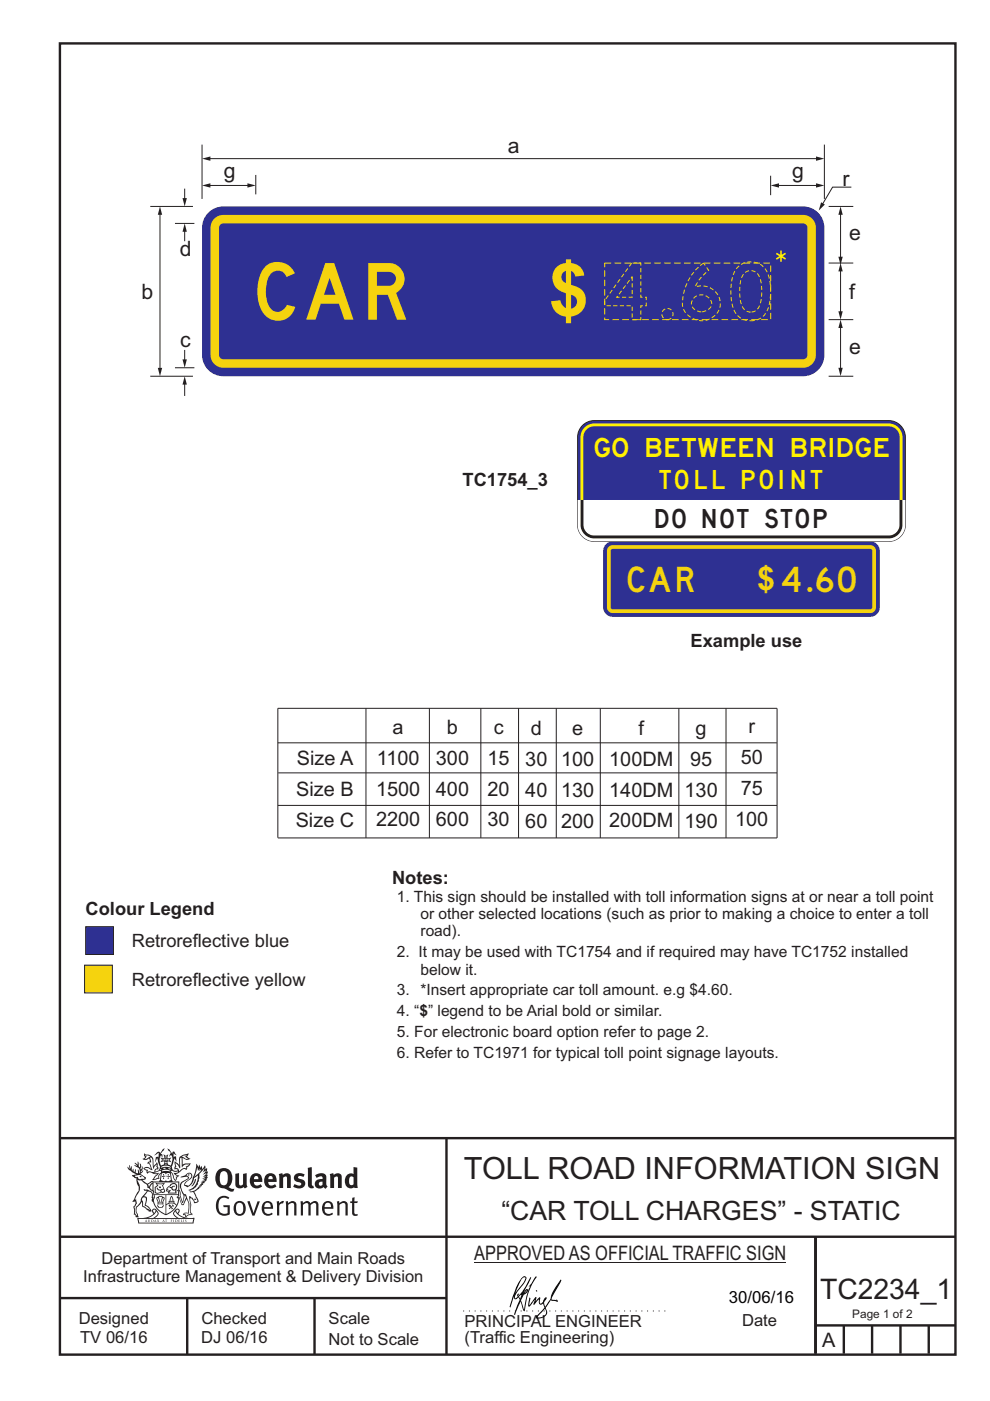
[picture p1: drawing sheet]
<svg xmlns="http://www.w3.org/2000/svg" width="210mm" height="297mm" viewBox="0 0 210 297" stroke-linecap="round" stroke-linejoin="round" font-family="sans-serif">
<g fill="none" stroke="#231f20" stroke-width=".51">
<path d="M12.7 9.2h190v278h-190zM12.7 241.3h189.9M94.7 241.4v45.8M12.7 275.2h82M12.7 262.2h190.1M39.7 275.2v12M66.7 275.2v12M173 262.2v24.8M173 281h29.7M179 281v6M185 281v6M191 281v6"/>
<path d="M197 281v6"/>
</g>
<path d="M100.6 267.7h66.2" fill="none" stroke="#231f20" stroke-width=".21"/>
<g fill="#231f20">
<path d="M47 248.5a2.55 2.55 0 0 0 0 2.7l.3 .1a.81 .81 0 0 0 1-.9v-.6a1.04 1.04 0 0 0-1.1-1.5zM46.3 248.1a1.82 1.82 0 0 1 2.1-.2 1.82 1.82 0 0 1 .9 1.9 2.29 2.29 0 0 1-.8 1.9l.7 .3h.5l-.2 .6a2.87 2.87 0 0 1-2-.7 2.12 2.12 0 0 1-1.7-3.1z" fill-rule="evenodd"/>
<path d="M49.9 248.9l.8-.2v2a.46 .46 0 0 0 .2 .6 .46 .46 0 0 0 .7-.2v-2.2l.7-.2v2.4l.2 .5-.6 .4-.2-.3a1.02 1.02 0 0 1-1.2 .2 1.02 1.02 0 0 1-.6-1.1z" fill-rule="evenodd"/>
<path d="M54 249.5l-.1 .5h.9a.49 .49 0 0 0-.2-.6 .49 .49 0 0 0-.6 .1zM53.4 249.2a1.34 1.34 0 0 1 1.6-.3 1.34 1.34 0 0 1 .6 1.5v.2h-1.7a.77 .77 0 0 0 .5 .8 .77 .77 0 0 0 .9-.3l.3 .4a1.59 1.59 0 0 1-2.1 .2 1.59 1.59 0 0 1-.4-2z" fill-rule="evenodd"/>
<path d="M57 249.5l-.1 .5h.9a.49 .49 0 0 0-.2-.6 .49 .49 0 0 0-.6 .1zM56.4 249.2a1.34 1.34 0 0 1 1.6-.3 1.34 1.34 0 0 1 .7 1.5v.2h-1.8a.77 .77 0 0 0 .5 .8 .77 .77 0 0 0 .9-.3l.3 .4a1.59 1.59 0 0 1-2 .2 1.59 1.59 0 0 1-.5-2z" fill-rule="evenodd"/>
<path d="M59.1 248.9l.8-.2 .1 .4a.95 .95 0 0 1 1-.3 .95 .95 0 0 1 .7 .8v2.3h-.8v-2.3a.46 .46 0 0 0-.8 .1v2.2h-.9z" fill-rule="evenodd"/>
<path d="M62.5 249.1a1.75 1.75 0 0 1 2.1-.1l-.2 .5-.6-.2a.43 .43 0 0 0-.6 .3l.4 .3a1.04 1.04 0 0 1 1.2 1.2 1.04 1.04 0 0 1-1.4 .9l-1.2-.4 .3-.6 1 .4 .4-.4a.88 .88 0 0 0-1-.5l-.4-.2-.1-.4z" fill-rule="evenodd"/>
<path d="M65.3 247.6l.8-.2 .1 3.8 .2 .2 .2 .5a.88 .88 0 0 1-1-.1 .88 .88 0 0 1-.3-1z" fill-rule="evenodd"/>
<path d="M67.8 250.6a.43 .43 0 0 0-.1 .7 .43 .43 0 0 0 .7-.1v-.7zM66.8 249.2a1.7 1.7 0 0 1 2.4 .1v1.8l.3 .4-.4 .5-.5-.3a1.03 1.03 0 0 1-1.7-.2 1.03 1.03 0 0 1 .8-1.5h.7v-.4a.8 .8 0 0 0-1.2 .1z" fill-rule="evenodd"/>
<path d="M69.9 248.9l.8-.2 .1 .4a.95 .95 0 0 1 1-.3 .95 .95 0 0 1 .7 .8v2.3h-.8v-2.3a.46 .46 0 0 0-.8 .1v2.2h-.8z" fill-rule="evenodd"/>
<path d="M74.3 249.5a1.48 1.48 0 0 0 0 1.7l.4 .1 .3-.2v-1.5l-.3-.2zM75 247.4l.8 .2 .1 4.3h-.7l-.1-.2a1.26 1.26 0 0 1-1.4 0 1.26 1.26 0 0 1-.6-1.3 1.29 1.29 0 0 1 .5-1.3 1.29 1.29 0 0 1 1.4-.2z" fill-rule="evenodd"/>
<path d="M46.4 253.9a1.72 1.72 0 0 1 2.2 0l-.2 .3a1.24 1.24 0 0 0-1.4-.1 1.24 1.24 0 0 0-.7 1.3 1.49 1.49 0 0 0 1.3 2l.7-.2v-1.3h-.9l-.1-.4h1.4v2a1.93 1.93 0 0 1-2.2-.1 1.93 1.93 0 0 1-.7-2.2l.2-.7z" fill-rule="evenodd"/>
<path d="M50.3 255.2a1.65 1.65 0 0 0 .3 2.2 .99 .99 0 0 0 1-1.5 .78 .78 0 0 0-.4-.8 .78 .78 0 0 0-.9 .1zM50 254.9a1.33 1.33 0 0 1 1.6-.1 1.33 1.33 0 0 1 .5 1.5 1.31 1.31 0 0 1-1.3 1.5 1.31 1.31 0 0 1-1.3-1.6l.1-.5z" fill-rule="evenodd"/>
<path d="M52.5 254.7l.4-.1 .9 2.6 .8-2.5h.5l-1.1 3h-.5z" fill-rule="evenodd"/>
<path d="M56.2 255.2l-.2 .7h1.4a.7 .7 0 0 0-.3-.8 .7 .7 0 0 0-.9 .1zM55.9 255a1.22 1.22 0 0 1 1.5-.2 1.22 1.22 0 0 1 .5 1.5h-1.9a.93 .93 0 0 0 .5 1 .93 .93 0 0 0 1.2-.2l.1 .3a1.43 1.43 0 0 1-1.7 .1 1.43 1.43 0 0 1-.6-1.7z" fill-rule="evenodd"/>
<path d="M58.7 254.8l.4-.2 .1 .5 .4-.3 .6-.2-.2 .6a.66 .66 0 0 0-.8 .6v1.9h-.4z" fill-rule="evenodd"/>
<path d="M60.6 254.8l.4-.2 .1 .5a.94 .94 0 0 1 1-.4 .94 .94 0 0 1 .8 .7v2.3h-.5l-.1-2.5a.81 .81 0 0 0-1.2 .3v2.2h-.4z" fill-rule="evenodd"/>
<path d="M63.7 254.7l.5-.1 .1 .5 .4-.3a.78 .78 0 0 1 1.1 .3 .9 .9 0 0 1 1-.5 .9 .9 0 0 1 .7 .8v2.3h-.4l-.1-2.5a.67 .67 0 0 0-1.1 .3v2.2h-.5v-2.4l-.4-.2-.7 .4v2.2h-.5z" fill-rule="evenodd"/>
<path d="M69 255.2l-.2 .7h1.4a.7 .7 0 0 0-.3-.8 .7 .7 0 0 0-.9 .1zM68.7 255a1.22 1.22 0 0 1 1.5-.2 1.22 1.22 0 0 1 .5 1.5h-1.9a.93 .93 0 0 0 .5 1 .93 .93 0 0 0 1.2-.2l.1 .3a1.44 1.44 0 0 1-1.7 .1 1.44 1.44 0 0 1-.6-1.7z" fill-rule="evenodd"/>
<path d="M71.4 254.8l.5-.2 .1 .5a.94 .94 0 0 1 1-.4 .94 .94 0 0 1 .7 .7v2.3h-.4l-.1-2.5a.81 .81 0 0 0-1.2 .3v2.2h-.5z" fill-rule="evenodd"/>
<path d="M74.7 254l.5-.2v.9h.7l-.1 .4h-.7l.1 2.2 .1 .1h.5l.1 .3a.75 .75 0 0 1-1.2-.6v-2h-.4v-.4h.4z" fill-rule="evenodd"/>
<path d="M30.8 244.9l1.1 .3-.9 .5h-.4l.5-.5zM31.8 245.5l.2-.1a2.44 2.44 0 0 1 .4 2l.1 .4 .7-1-.1 .6 .3 .3a.57 .57 0 0 0-.6 .8l-1-.2-.5 .2 .1-.5-.7-.2 .6-.2 1 .5 .1-.1-.6-1.3-.2-.1 .5-.1zM30.7 244.5l-.2 .4 .3 .4-.6 .4a1.04 1.04 0 0 0 1.4-.1l.2 .7h-.4l-.2 .4a.94 .94 0 0 1 .9 1.1l-.2-.1a1.16 1.16 0 0 0-1.5-.1l.3 .4 .4 .2 .1 .5 .2 .2v-.2a.94 .94 0 0 1 1.1 .2h.9l-1.2 1.2a1.13 1.13 0 0 0 1.2-.2l.4-.1-.1-.4 .5-.7a.83 .83 0 0 0-.6 1.1l-.3-.1-.7 .3 1.1-1.4-.5 .2-.5-.1 1.3-.5-.2-.2-.8 .4v-.3l.2-.2 .3 .1 .1-.3-.2-.4v-.6l-.2-.3-.6 .9v-.7a1.42 1.42 0 0 0-1.7-1.8z" fill-rule="evenodd"/>
<path d="M38.5 245.3l.5-.3 .7-.1-.6 .3 .8 .5h-.3zM38.3 245.5h.2l.1 2a1.69 1.69 0 0 1 1.5-.7l-.7 .5 .1 .5a1.1 1.1 0 0 0-1.5 .6l-.1-.5-.2-.2h-.5l.2-.4-.2-.7a1.42 1.42 0 0 1 .8 1.1l.2-.1zM37.1 246.2l.1 1-.2 .3v.5l.6-.1 .1 .2a.96 .96 0 0 1-1.1-.1l-.1 .1a1.06 1.06 0 0 0 1.3 .2v.1a.72 .72 0 0 1-1 .2l.3 .5 .6 .3-.4 .1-.1 .7-.3-.4-.3-1.1-.4-.4 .4 .9a1.54 1.54 0 0 0 .6 1.2l.2-.3a.58 .58 0 0 1 .5-.7l.1-.2h-.3l-.4-.3 .9-.5a.93 .93 0 0 1 1.1-.5l.1 .2 .2-.1 .1-.5a.99 .99 0 0 0 .7-.9l-1.3 .1-.4 .3v-1.5l.9 .4 .8-.3h-.3l-.5-.4 .4-.7-.7 .2a1.46 1.46 0 0 0-1.3 2.1v.4l-.2-.4z" fill-rule="evenodd"/>
<path d="M35.6 248.9l.2 .1-.1 .4h.3l-.3 .1v.5l-.1-.6h-.3l.3-.1z" fill-rule="evenodd"/>
<path d="M34.6 248.9l.2 .1-.1 .3 .4 .1h-.4v.6l-.1-.5-.3-.1h.3z" fill-rule="evenodd"/>
<path d="M34.3 248.8a.57 .57 0 0 1 .9 .2 .57 .57 0 0 1 .9-.2l.2 1.4-.2 .1a.57 .57 0 0 1-.9-.1 .69 .69 0 0 1-1.1 0zM34.2 248.1l-.3 2.1-.2 .4h2.9l-.1-.4-.3-2.1h-.2v.3l-.8-.1-.9 .1 .1-.3z" fill-rule="evenodd"/>
<path d="M34.2 252.4a.3 .3 0 0 0 .6 0 .3 .3 0 0 0-.6 0zM33.3 251l.3 .3-.3 .3a.79 .79 0 0 0 0 1.3l.8-.2-.1-.3a.55 .55 0 0 1-.7-.6h.1l.1 .3 .4 .1 .8-.2-.4-.7 .4-.3-.7 .1zM33 250.7l1.1 .2 .9-.2-.4 .7 .4 1.1a.56 .56 0 0 1-.8 .3l-.2 .1a.73 .73 0 0 1-.9 .1 .73 .73 0 0 1-.3-.9v-.4l.5-.4z" fill-rule="evenodd"/>
<path d="M35.6 251.9l.7-.5a.58 .58 0 0 1 1-.1 .58 .58 0 0 1-.5 .9l-.2-.3a.43 .43 0 0 1 .6-.3v-.1a.57 .57 0 0 0-.8 .2l-.2-.1-.3 .2 .4 .1a.55 .55 0 0 0 .9 .5v.5h-1.3l.3-.4-.1-.2-.6 .1 .2-.2-.2-.1zM35.4 251.8l-.1 .2a.39 .39 0 0 0 .2 .7l.3-.1-.2 .5h1.9l-.1-.8a.86 .86 0 0 0-.1-1.4 .86 .86 0 0 0-1.3 .4z" fill-rule="evenodd"/>
<path d="M36 254.8h.8v.2h-.8zM36.4 253.8l.2 .8h-.4zM36.4 253.5l-.3 .5-.1 .6h-.2v.4l-.7 .4 .1 .2a1.48 1.48 0 0 1 2.2 .1l.2-.1-.6-.5v-.5h-.2l-.1-.6z" fill-rule="evenodd"/>
<path d="M35.8 255.4l.3 .1 .2 .3 .3-.2-.2-.2a.38 .38 0 0 1 .4 .5l-.1-.2-.3 .3 .3 .2-.3 .2-.1-.3-.4 .3-.1-.2 .4-.3-.2-.1-.1 .1z" fill-rule="evenodd"/>
<path d="M34.5 254h.2v.2l-.3 .6h-.1zM33.6 255.3h.9v.2a.55 .55 0 0 1-.8 .4v-.2h-.2zM33.4 254h.2l.2 .8h-.2zM33.6 255h.8l.1 .1-.8 .1zM33.8 253.7h.5l-.2 1.1h-.2zM33.3 253.8l-.1 .3 .3 1.2a.48 .48 0 0 0-.1 .5 .48 .48 0 0 0 .4 .3l.6-.1a.49 .49 0 0 0 .2-.7l.3-1.2-.1-.3a1.42 1.42 0 0 0-1.5 0z" fill-rule="evenodd"/>
<path d="M33.6 251.6h.5l.1 .3h-.4z" fill-rule="evenodd"/>
<path d="M41.3 250.1l.3-.2-.2 .9-.6 .7h-.2l.5-.7z" fill-rule="evenodd"/>
<path d="M39.7 249l.3-.2 .5 .2a.88 .88 0 0 1-.6 1.1 1.22 1.22 0 0 0-.8 1.3l.5 .2a.72 .72 0 0 0 .9-.4l.5-.8 .2-.6 .8-.6v.3a2.85 2.85 0 0 1-2 2.8l.1 .1a2.13 2.13 0 0 0 1.9-1.5l-.1-.2a2.01 2.01 0 0 0 .3-1.8l1.2-1.3-.4 1 .7-.5-.7 1 .8-.4-.8 .8 .7-.1-.9 .5 .8-.1-.8 .4h.7l-.8 .3 .3 .2h-.4l.2 .4-.4-.1 .2 .3h-.4l.1 .3h-.1a2.16 2.16 0 0 1-2 1l.1 .2h.4a.76 .76 0 0 1 .7 .7l.5 1.2-.6 .2a1.45 1.45 0 0 0-1.2-1.3l.3 1.8-.1 1.9 .4 .2a1.07 1.07 0 0 0-1.2 .4v-.3l-.5-.2a.87 .87 0 0 1 1-.1l.1-.7a4.4 4.4 0 0 0-.6-3.1l-.1-.3h-.2a2.16 2.16 0 0 1-.7-2.2l.3-.3 1.2-.8a.55 .55 0 0 0-.4-.7zM37.8 252.4a.76 .76 0 0 1 .3 1.1l.6 1.6 .4-1.7 .2 .1a.61 .61 0 0 1-.1 .9l-.3 .9h-.2l-.7-1.6-.3 .1a1.18 1.18 0 0 0 .1-1.4zM41.8 247.5l.2 .8 .3-.6v.6l.3-.5a1.9 1.9 0 0 1-1.1 1.4l-.3 .3zM38.2 249.6l1.4-.1 .2 .1v.3l-.5 .3a1.26 1.26 0 0 0-1 1.9l.2 .7a1.84 1.84 0 0 1 .2 2l-.4-1.3a.96 .96 0 0 0-.4-1.3l-.4 .3a.78 .78 0 0 1-.1 1.3l.2 .2h.4l.4 1.1a.38 .38 0 0 0 .2 .4 .38 .38 0 0 0 .4-.1l.6-1.2a2.94 2.94 0 0 1 .3 2.5v.5l-.8-.1-.3 .4v.2l.4-.1 .1 .4 .2 .1a1.02 1.02 0 0 1 1.3-.5l-.1-.4-.3-.1 .2-1.7-.3-1.4 .1 .1a1.14 1.14 0 0 1 .7 .9 .63 .63 0 0 0 .9-.2 .63 .63 0 0 0-.2-.8l-.6-1.3 .9-.6 .2-.3 .2-.1v-.2h.3l-.1-.3h.4l-.1-.3 .5-.1-.2-.2 .5-.4 .1-.2-.3 .1 .5-.6-.3 .1 .3-.6-.4 .1 .4-.5v-.3l-.3 .2 .1-.6v-.3l-.4 .3-.1-.8-.5 .8-.2-.7-.2 .5-.3-.8-.1 .6-.5-.8-.1 1.4-.7 1.9a1.81 1.81 0 0 1-.9 1.4l-.6-.2a1.75 1.75 0 0 1 1.1-1.2 .75 .75 0 0 0 .1-1.3 .75 .75 0 0 0-1.2 .5z" fill-rule="evenodd"/>
<path d="M41.2 254.2l.3-.1 .1 .3h-.4z" fill-rule="evenodd"/>
<path d="M29.4 258.4h11.6l-.2 .8h-11.3zM31.3 258.2l.5-.1a2.48 2.48 0 0 0 1.4-1.3l.2 .6-.5 .5-.4 .3zM32.5 256.6l.3-.2 .2 .2-.3 .6zM37.2 256.8a2.65 2.65 0 0 0 1.8 1.4h-1.1l-.5-.3-.5-.5zM37.4 256.6l.2-.2 .3 .2-.3 .6zM29.2 258.2l.1 1.2h11.7l.3-1.1-.2-.1a4.1 4.1 0 0 1-3.3-.9l.3-.4-.1-.5a1.06 1.06 0 0 0-1.3 .9l.2 .4 .6 .5h-4.7l.3-.1a.84 .84 0 0 0 .6-.7 .84 .84 0 0 0-.5-.9l-.3-.2-.5 .1-.1 .5 .3 .4a4.2 4.2 0 0 1-3.4 .9z" fill-rule="evenodd"/>
<path d="M31 258.7l.1 .2h-.2zM31 258.6l-.3 .5 .4-.1 .2 .1z" fill-rule="evenodd"/>
<path d="M31.3 258.6h.2v.4a.25 .25 0 0 0 .3-.1 .25 .25 0 0 0-.1-.3h.1a.29 .29 0 0 1 0 .4 .29 .29 0 0 1-.4 0 .29 .29 0 0 1 0-.4z" fill-rule="evenodd"/>
<path d="M32.2 258.6a.22 .22 0 0 1 .3 .2 .22 .22 0 0 1-.3 .2zM32 258.6v.5a.33 .33 0 0 0 .5-.1 .33 .33 0 0 0 0-.4 .33 .33 0 0 0-.5 0z" fill-rule="evenodd"/>
<path d="M32.9 258.7l.1 .2h-.2zM32.9 258.6l-.2 .5 .3-.1 .2 .1z" fill-rule="evenodd"/>
<path d="M33.3 258.6h.2v.2l.3-.2-.2 .2 .2 .3-.3-.2-.1 .2h-.1l.2-.3z" fill-rule="evenodd"/>
<path d="M34.7 258.7l.1 .2h-.2zM34.7 258.6l-.3 .5 .4-.1 .2 .1z" fill-rule="evenodd"/>
<path d="M35 258.6h.4h-.1v.5h-.2l.1-.5z" fill-rule="evenodd"/>
<path d="M36.2 258.6h.3h-.2v.2h.2h-.2l.1 .3h-.2z" fill-rule="evenodd"/>
<path d="M36.7 258.6h.2v.5h-.2z" fill-rule="evenodd"/>
<path d="M37.3 258.6a.22 .22 0 0 1 .3 .2 .22 .22 0 0 1-.3 .2zM37.1 258.6v.5a.33 .33 0 0 0 .5-.1 .33 .33 0 0 0 0-.4 .33 .33 0 0 0-.5 0z" fill-rule="evenodd"/>
<path d="M37.8 258.6h.3h-.1v.2h.1h-.1v.2l.1 .1h-.3z" fill-rule="evenodd"/>
<path d="M38.3 258.6h.3l-.1 .4 .2 .1h-.4z" fill-rule="evenodd"/>
<path d="M38.9 258.6h.2v.5h-.2z" fill-rule="evenodd"/>
<path d="M39.3 258.6h.2l-.2 .1 .2 .2-.1 .2h-.1v-.2l.2 .1z" fill-rule="evenodd"/>
<path d="M34.2 247.4a1.51 1.51 0 0 1 2 .2 2.67 2.67 0 0 0-2.1 0zM35.7 247.6l.4 .2 .1 .2-.4-.1zM34.6 247.7l.4-.1 .2 .2h-.4zM34 247.9l.3 .1-.3 .1zM34.9 246.9l.3-.2 .2 .2zM34.9 245.7h.2v.4h-.2zM35 245.1l.2 .2 .2-.2-.1 .4h-.2zM35.1 246.3h.2l.1 .4-.2-.2-.2 .2zM35.3 245.7h.2v.4h-.2zM34.4 245.7l.3 .1v.2l-.3 .1 .2-.2zM35.7 245.8l.3-.1-.2 .2 .2 .2-.4-.1zM32.7 244.9l1-.5-.1 1-.2-.1-.4 .1-.2 1.1 .5-1 .2 .9a1.84 1.84 0 0 1 .3 1.7l.4 .1a2.48 2.48 0 0 1 2.2 .1l.2-.3-.2-.7 .7-1.7 .4 .6-.2-1-.2-.1-.2 .3v-.9l.6 .4-.6-.7h-.3l-.1 .4-.5-.8-.5-.3 .2 .4 .5 .6-.4 .7 .4-.3a2.06 2.06 0 0 1 0 2.2l-.6-.2-.1-.6 .1-.1 .8 .2-.4-.5 .4-.5-.7 .2-.2-.2 .2-.7-.5 .4-.5-.4 .2 .7-.2 .2-.7-.2 .4 .5-.4 .5 .7-.2 .2 .1-.2 .6-.5 .2a2.02 2.02 0 0 1 0-2.2l.3 .5-.1-.6-.3-.1 .8-1.2-.5 .3-.4 .7-.2-.3a.8 .8 0 0 0-.8 .5z" fill-rule="evenodd"/>
<path d="M29.2 250.1l.3 .2a.61 .61 0 0 1 .8 .3l.3 .2a.8 .8 0 0 1 .6 1l.4 .1 .5 .6a1 1 0 0 1 .5 1l-.1 .7v-.5h-.1a.96 .96 0 0 0-.8-1.3l-.3-.2h-.6l-.1-.1-.2 .1 .2 .3h.5l-1.1 1.4-.2 .9-.4 .6a1.33 1.33 0 0 0-.5 1.8l.2 .5a1.26 1.26 0 0 1-.5-1.4l-.1-.4a1.56 1.56 0 0 0 .4-1.7l-.3 .2 .2-.5a3.2 3.2 0 0 0 .7-3zM30.4 253.9h.4a2.06 2.06 0 0 1-.1 1.6l.7 .5 .4 .5-.6-.2-.8-.6-.1-.9a.51 .51 0 0 1 .1-.9zM28.6 249.3a1.52 1.52 0 0 1 2.1 .6l-1.1 .1-.2-.1-.2-.4-.4 .1zM27.5 247v.8l-.3-.4-.2 .1a3.1 3.1 0 0 0 2 1.5l-1 .1 .5 .6 .5 .1v1.1a1.84 1.84 0 0 1-.2 2.5l-.4 .9-.4 .4 .3 .1 .4-.1 .1 .4-.2 .5-.3 .2 .1 1.8 .2-.1 .2 .6h.2l.4-.1-.1-.5a1.3 1.3 0 0 1-.1-1.6l.8-1.1 .2 1.1 .6 .2 .4 .6 .2-.2 .2 .4 .5-.1a1.85 1.85 0 0 0-1.2-1.3l.1-.3a1.39 1.39 0 0 0 0-1.5h-.5l.5-.6a.66 .66 0 0 1 .9-.4 .66 .66 0 0 1 .3 .9l-.1 .4h.2v.1l-.2 .3 .2 .5 .2-.3a2.24 2.24 0 0 0 .1-2.2 .73 .73 0 0 1-.7-.6 .73 .73 0 0 1 .5-.8l.1-.2a.94 .94 0 0 0-.9 .8 .48 .48 0 0 1-.1-.5 .48 .48 0 0 1 .5-.3l.5-.3a.51 .51 0 0 0-.8 .2l-.5 .3-1-.8 .6-.1 .1-.5-1.1-.7 .5-.4v-.4l-.5 .5 .1-.2a.69 .69 0 0 0 .2-1.1v.5l-.3 .2 .1-1.1-.3-.2 .1 .6-.1 .2-.4-1.2v.6l-.7-.3 .6 .6-.6-.2 .2 .3a1 1 0 0 1 .8 1.5l-.2-.8v.8l-.5-.2-.1-.7-.2 .6-.2-.1v-.6l-.2 .4-.2-.2 .1-.7-.2 .5z" fill-rule="evenodd"/>
<path d="M29.5 249.5l.3-.2 .3 .3z" fill-rule="evenodd"/>
<path d="M32.4 250.5h5.6v2l-.2-.1v-1.7h-5.2v2.5h5.2v-.8l.1 .2-.1 1.1v-.3h-2.5v4a4.1 4.1 0 0 0 2.6-3.6l.1-.1a4 4 0 0 1-2.8 3.9 4.2 4.2 0 0 1-2.8-4.7l.1 1.3 .1-.1a3.8 3.8 0 0 0 2.5 3.3v-4h-2.5l-.2-.9z" fill-rule="evenodd"/>
<circle cx="40" cy="249.1" r=".17"/>
</g>
<path d="M18.2 196.5h5.9v5.9h-5.9z" fill-rule="evenodd" fill="#2e3092" stroke="#231f20" stroke-width=".21"/>
<path d="M17.9 204.6h5.9v5.9h-5.9z" fill-rule="evenodd" fill="#f5d30e" stroke="#231f20" stroke-width=".21"/>
<path d="M98.2 278h43.4" fill="none" stroke="#231f20" stroke-width=".21" stroke-dasharray=".2 1" stroke-linecap="butt"/>
<g fill="#000">
<path d="M111.6 273.7l.2-.2-.5 .7zM110.4 274.5l.2 .1-.3 .8-.2-.5zM110.9 270.9h.5a9.3 9.3 0 0 1-2 3.1l-.1 .3 1-2.5zM110.6 271a14.7 14.7 0 0 0-2.2 4.9l-.3 1.2 .1 .1 .8-2.3a.42 .42 0 0 0 .2 .6 .42 .42 0 0 0 .6-.3l.2-.1 .2 .5-1.1 3.2h.2l1.1-2.9 .6 1.9 .2 .2 .2-.5a13.5 13.5 0 0 1 2-6.2l.4-.5-.1-.2-1.6 2.1 .4-.1a14.9 14.9 0 0 0-1.3 5.1l-.4-1.1a1.39 1.39 0 0 1 .2-1.9l.1-.2a.92 .92 0 0 0 .8-1.2 .75 .75 0 0 0-.8 .7l-.1 .2 1.6-3.4h-.1l-.4 .7a10.5 10.5 0 0 1-2.2 3.3l.2-.5a.32 .32 0 0 0-.4 .2 .32 .32 0 0 0 .1 .4l-.5 .4a3.2 3.2 0 0 1 1.1-2.3l.5-.6a2.49 2.49 0 0 0 .7-1.6l-.4-.2z" fill-rule="evenodd"/>
<path d="M113.7 273.6l.3 .2h-.3z" fill-rule="evenodd"/>
<path d="M115.6 277.5a1.15 1.15 0 0 1 .1 1.3 1.15 1.15 0 0 1-1.2 .5l-.6 .1zM112.2 275.2l-.2 1.6 .2 .2 1.2-1.5-.2 1.1 1.1-1.1a.94 .94 0 0 0 .4 1.1l.5-.3 .3 .9-1.2 1.3a.98 .98 0 0 0-.5 1 1.9 1.9 0 0 0 2.3-1.3l-.1-.2a1.02 1.02 0 0 1 .2-1.4l.6-1 1.5 .3-.2-.4v.2l-1.1-.1v-.3l2-3.6 .1-.2-.2-.2-1.7 2.8a6.6 6.6 0 0 1-1.6 2.9l-.1-.2a1.01 1.01 0 0 1 .4-1.4l.1-.2-.3-.1-.4 .4-.1 .5-.6 .4-.1-.4 .1-.9-.2-.1-.9 1 .3-1h-.2l-1.4 1.8 .3-1.5v-.1z" fill-rule="evenodd"/>
</g>
<g fill="none" stroke="#231f20" stroke-width=".21">
<path d="M180.6 39.7h-4l-2.5 4.2M58.9 157.5h105.9M58.9 150.2h105.9v27.5h-105.9zM77.6 150.2v27.5M91.1 150.2v27.5M102 150.2v27.5M110 150.2v27.5M118 150.2v27.5M127.3 150.2v27.5M144 150.2v27.5M154 150.2v27.5M58.9 170.8h105.9"/>
<path d="M59 163.9h105.8"/>
</g>
<path d="M174.2 42.9l.7 .5-1.2 1.2z" fill="#231f20"/>
<path d="M39.2 40v2.9M42.9 30.7v11.5M54.3 37.1v4.1M163.5 37.3v4.1M31.9 43.8h9M37.1 47.4h4.1" fill="none" stroke="#231f20" stroke-width=".21"/>
<path d="M38.7 42h.9l-.4 1.8z" fill="#231f20"/>
<path d="M39.2 48.3v2.8" fill="none" stroke="#231f20" stroke-width=".21"/>
<path d="M39.2 47.4l.4 1.7h-.9z" fill="#231f20"/>
<path d="M43.8 33.6h130.1" fill="none" stroke="#231f20" stroke-width=".21"/>
<g fill="#231f20">
<path d="M42.9 33.6l1.7-.4v.9z"/>
<path d="M173.1 33.2l1.8 .4-1.8 .5z"/>
</g>
<path d="M43.8 39.3h9.5" fill="none" stroke="#231f20" stroke-width=".21"/>
<g fill="#231f20">
<path d="M42.9 39.3l1.7-.4v.9z"/>
<path d="M52.5 38.9l1.8 .4-1.8 .5z"/>
</g>
<path d="M178.3 68.7v10.1" fill="none" stroke="#231f20" stroke-width=".21"/>
<g fill="#231f20">
<path d="M178.3 67.8l.4 1.7h-.9z"/>
<path d="M177.8 78h.9l-.4 1.8z"/>
</g>
<path d="M164.4 39.3h9.5" fill="none" stroke="#231f20" stroke-width=".21"/>
<g fill="#231f20">
<path d="M173.1 38.9l1.8 .4-1.8 .5z"/>
<path d="M163.5 39.3l1.7-.4v.9z"/>
</g>
<path d="M174.9 30.7v11.5M178.3 56.7v10.2" fill="none" stroke="#231f20" stroke-width=".21"/>
<g fill="#231f20">
<path d="M177.8 66h.9l-.4 1.8z"/>
<path d="M178.3 55.8l.4 1.7h-.9z"/>
</g>
<path d="M178.3 44.7v10.6" fill="none" stroke="#231f20" stroke-width=".21"/>
<g fill="#231f20">
<path d="M178.3 43.8l.4 1.7h-.9z"/>
<path d="M177.8 54.4h.9l-.4 1.8z"/>
</g>
<path d="M33.9 44.7v34.2M175.8 55.8h5.2M175.8 43.8h5.2M175.8 79.8h5.2M175.8 67.8h5.2" fill="none" stroke="#231f20" stroke-width=".21"/>
<g fill="#231f20">
<path d="M33.5 78h.9l-.5 1.8z"/>
<path d="M33.9 43.8l.5 1.7h-.9z"/>
</g>
<path d="M37.1 78h4.1M39.2 74.2v2.9" fill="none" stroke="#231f20" stroke-width=".21"/>
<path d="M38.7 76.2h.9l-.4 1.8z" fill="#231f20"/>
<path d="M39.2 80.7v3.2" fill="none" stroke="#231f20" stroke-width=".21"/>
<path d="M39.2 79.8l.4 1.7h-.9z" fill="#231f20"/>
<path d="M31.9 79.8h9" fill="none" stroke="#231f20" stroke-width=".21"/>
<path d="M43.9 45.4a4.5 4.5 0 0 1 3.5-1.6h123a4.5 4.5 0 0 1 4.5 4.5v27a4.5 4.5 0 0 1-4.5 4.5h-123a4.5 4.5 0 0 1-4.5-4.5v-27a4.5 4.5 0 0 1 1-2.9z" fill-rule="evenodd" fill="#2e3092"/>
<path d="M45.7 46.2l1-.6h.7h123a2.71 2.71 0 0 1 2.7 2.7v27a2.71 2.71 0 0 1-2.7 2.7h-123a2.71 2.71 0 0 1-2.7-2.7v-27a2.7 2.7 0 0 1 1-2.1z" fill-rule="evenodd" fill="#f5d30e"/>
<path d="M46.7 47.6l.7-.2h123a.91 .91 0 0 1 .9 .9v27a.91 .91 0 0 1-.9 .9h-123a.91 .91 0 0 1-.9-.9v-27z" fill-rule="evenodd" fill="#2e3092"/>
<path d="M164.7 53.6l.8 .4v-.9h.3v.9l.7-.4 .2 .3-.7 .4 .7 .4-.2 .4-.7-.5v.9h-.3v-.9l-.8 .5-.1-.3 .7-.5-.7-.4z" fill="#fff200"/>
<path d="M128.2 55.8h35.3v12h-35.3z" fill="none" stroke="#f5d30e" stroke-width=".21" stroke-dasharray="1.4 .7" stroke-linecap="butt"/>
<path d="M128.5 115.4l.9-.6h.5h54.7a2.01 2.01 0 0 1 2 2v12a2.01 2.01 0 0 1-2 2h-54.7a2.01 2.01 0 0 1-2-2v-12l.1-.6z" fill-rule="evenodd" fill="#2e3092"/>
<path d="M129.2 115.8l.7-.2h54.7a1.21 1.21 0 0 1 1.2 1.2v12a1.21 1.21 0 0 1-1.2 1.2h-54.7a1.21 1.21 0 0 1-1.2-1.2v-12l.1-.4z" fill-rule="evenodd" fill="#f5d30e"/>
<path d="M129.7 116.4h54.9l.4 .4v12l-.4 .4h-54.7l-.4-.4v-12z" fill-rule="evenodd" fill="#2e3092"/>
<path d="M123.5 90.2a3.5 3.5 0 0 1 2.5-1h62.5a3.5 3.5 0 0 1 3.5 3.5v18.5a3.5 3.5 0 0 1-3.5 3.6h-62.5a3.5 3.5 0 0 1-3.5-3.6v-18.5a3.5 3.5 0 0 1 1-2.5z" fill-rule="evenodd" fill="#2e3092" stroke="#231f20" stroke-width=".21"/>
<path d="M124.2 90.4l1.2-.5 .6-.1h62.5a2.93 2.93 0 0 1 2.9 2.9v18.5a2.93 2.93 0 0 1-2.9 3h-62.5a2.93 2.93 0 0 1-2.9-3v-18.5a2.92 2.92 0 0 1 1.1-2.3z" fill-rule="evenodd" fill="#fff200"/>
<path d="M124.6 90.9l.9-.5h.5h62.5a2.33 2.33 0 0 1 2.3 2.3v18.5a2.33 2.33 0 0 1-2.3 2.4h-62.5a2.33 2.33 0 0 1-2.3-2.4v-18.5a2.32 2.32 0 0 1 .9-1.8z" fill-rule="evenodd" fill="#2e3092"/>
<path d="M123.7 106h67.1v5.2a2.33 2.33 0 0 1-2.3 2.4h-62.5a2.33 2.33 0 0 1-2.3-2.4z" fill-rule="evenodd" fill="#fff"/>
<path d="M123.1 106h.6v5.2a2.33 2.33 0 0 0 2.3 2.4h62.5a2.33 2.33 0 0 0 2.3-2.4v-5.2h.6v5.2a2.93 2.93 0 0 1-2.9 3h-62.5a2.93 2.93 0 0 1-2.9-3z" fill-rule="evenodd" fill="#231f20"/>
<path d="M122.5 106h.6v5.2a2.93 2.93 0 0 0 2.9 3h62.5a2.93 2.93 0 0 0 2.9-3v-5.2h.6v5.2a3.5 3.5 0 0 1-3.5 3.6h-62.5a3.5 3.5 0 0 1-3.5-3.6z" fill-rule="evenodd" fill="#fff"/>
<text font-size="15.5" fill="#f5d30e" x="116.3" y="67">$</text>
<g font-size="12" fill="#f5d30e">
<text x="54.6" y="67.8">CAR</text>
<text x="128.3" y="67.8">4.60</text>
</g>
<text font-size="6.9" fill="#f5d30e" x="160.6" y="125.1">$</text>
<text font-size="6.5" fill="#231f20" x="98.4" y="249.9">TOLL ROAD INFORMATION SIGN</text>
<text font-size="6" fill="#231f20" x="173.9" y="275.3">TC2234_1</text>
<text font-size="5.6" fill="#231f20" x="106.4" y="258.7">“CAR TOLL CHARGES” - STATIC</text>
<g font-size="5.3" fill="#f5d30e">
<text x="133.1" y="125.4">CAR</text>
<text x="165.9" y="125.4">4.60</text>
</g>
<g font-size="4.5" fill="#231f20">
<text x="107.7" y="32.5">a</text>
<text x="47.5" y="37.8">g</text>
<text x="168.1" y="37.8">g</text>
<text x="178.7" y="39.3">r</text>
<text x="180.1" y="50.8">e</text>
<text x="38.1" y="54.2">d</text>
<text x="30" y="63.4">b</text>
<text x="180.1" y="63.4">f</text>
<text x="38.2" y="73.6">c</text>
<text x="180.1" y="75.1">e</text>
</g>
<g font-size="4.2" fill="#231f20">
<text x="83.3" y="155.7">a</text>
<text x="94.8" y="155.7">b</text>
<text x="104.7" y="155.7">c</text>
<text x="112.6" y="155.9">d</text>
<text x="121.3" y="155.9">e</text>
<text x="135.4" y="155.9">f</text>
<text x="147.5" y="155.9">g</text>
<text x="158.8" y="155.5">r</text>
<text x="63" y="162.3">Size A</text>
<text x="79.9" y="162.2">1100</text>
<text x="92.4" y="162.2">300</text>
<text x="103.4" y="162.2">15</text>
<text x="111.4" y="162.4">30</text>
<text x="119" y="162.4">100</text>
<text x="129.2" y="162.4">100DM</text>
<text x="146.4" y="162.4">95</text>
<text x="157.1" y="162">50</text>
<text x="62.8" y="168.8">Size B</text>
<text x="79.8" y="168.7">1500</text>
<text x="92.4" y="168.7">400</text>
<text x="103.4" y="168.7">20</text>
<text x="111.4" y="168.9">40</text>
<text x="119" y="169">130</text>
<text x="129.2" y="168.9">140DM</text>
<text x="145.2" y="169">130</text>
<text x="157.1" y="168.5">75</text>
<text x="62.7" y="175.3">Size C</text>
<text x="79.8" y="175.2">2200</text>
<text x="92.4" y="175.2">600</text>
<text x="103.4" y="175.2">30</text>
<text x="111.4" y="175.5">60</text>
<text x="119" y="175.5">200</text>
<text x="129.2" y="175.4">200DM</text>
<text x="145.2" y="175.5">190</text>
<text x="155.9" y="175.1">100</text>
<text x="100.6" y="267.2">APPROVED AS OFFICIAL TRAFFIC SIGN</text>
<text x="174.4" y="285.6">A</text>
</g>
<g font-size="4" fill="#fff200">
<text x="126.1" y="96.8">GO</text>
<text x="137.1" y="96.8">BETWEEN</text>
<text x="168" y="96.8">BRIDGE</text>
<text x="139.9" y="103.6">TOLL POINT</text>
</g>
<text font-size="4" fill="#231f20" x="139.1" y="111.9">DO NOT STOP</text>
<g font-size="3.9" fill="#231f20">
<text x="98.1" y="103.1">TC1754_3</text>
<text x="146.5" y="137.2">Example use</text>
<text x="83.2" y="187.5">Notes:</text>
<text x="18.1" y="194">Colour Legend</text>
<text x="28" y="200.8">Retroreflective blue</text>
<text x="28" y="209">Retroreflective yellow</text>
</g>
<text font-size="3.6" fill="#010202" x="154.6" y="276.2">30/06/16</text>
<g font-size="3.5" fill="#231f20">
<text x="21.5" y="267.9">Department of Transport and Main Roads</text>
<text x="17.7" y="271.8">Infrastructure Management &amp; Delivery Division</text>
<text x="16.7" y="280.7">Designed</text>
<text x="42.7" y="280.7">Checked</text>
<text x="69.7" y="280.7">Scale</text>
<text x="98.5" y="281.4">PRINCIPAL ENGINEER</text>
<text x="157.4" y="281.2">Date</text>
<text x="17" y="284.8">TV 06/16</text>
<text x="42.7" y="284.8">DJ 06/16</text>
<text x="69.7" y="285.2">Not to Scale</text>
<text x="98.5" y="284.8">(Traffic Engineering)</text>
</g>
<g font-size="3.3" fill="#231f20">
<text x="84.2" y="191.1">1. This sign should be installed with toll information signs at or near a toll point</text>
<text x="89.2" y="194.8">or other selected locations (such as prior to making a choice to enter a toll</text>
<text x="84.2" y="202.9">2. It may be used with TC1754 and if required may have TC1752 installed</text>
<text x="89.2" y="198.5">road).</text>
<text x="89.2" y="206.6">below it.</text>
<text x="84.2" y="211">3. *Insert appropriate car toll amount. e.g $4.60.</text>
<text x="84.2" y="215.5">4. “ ” legend to be Arial bold or similar.</text>
<text x="89" y="215.5">$</text>
<text x="84.2" y="219.9">5. For electronic board option refer to page 2.</text>
<text x="84.2" y="224.3">6. Refer to TC1971 for typical toll point signage layouts.</text>
</g>
<text font-size="2.5" fill="#231f20" x="180.8" y="279.5">Page 1 of 2</text>
</svg>
